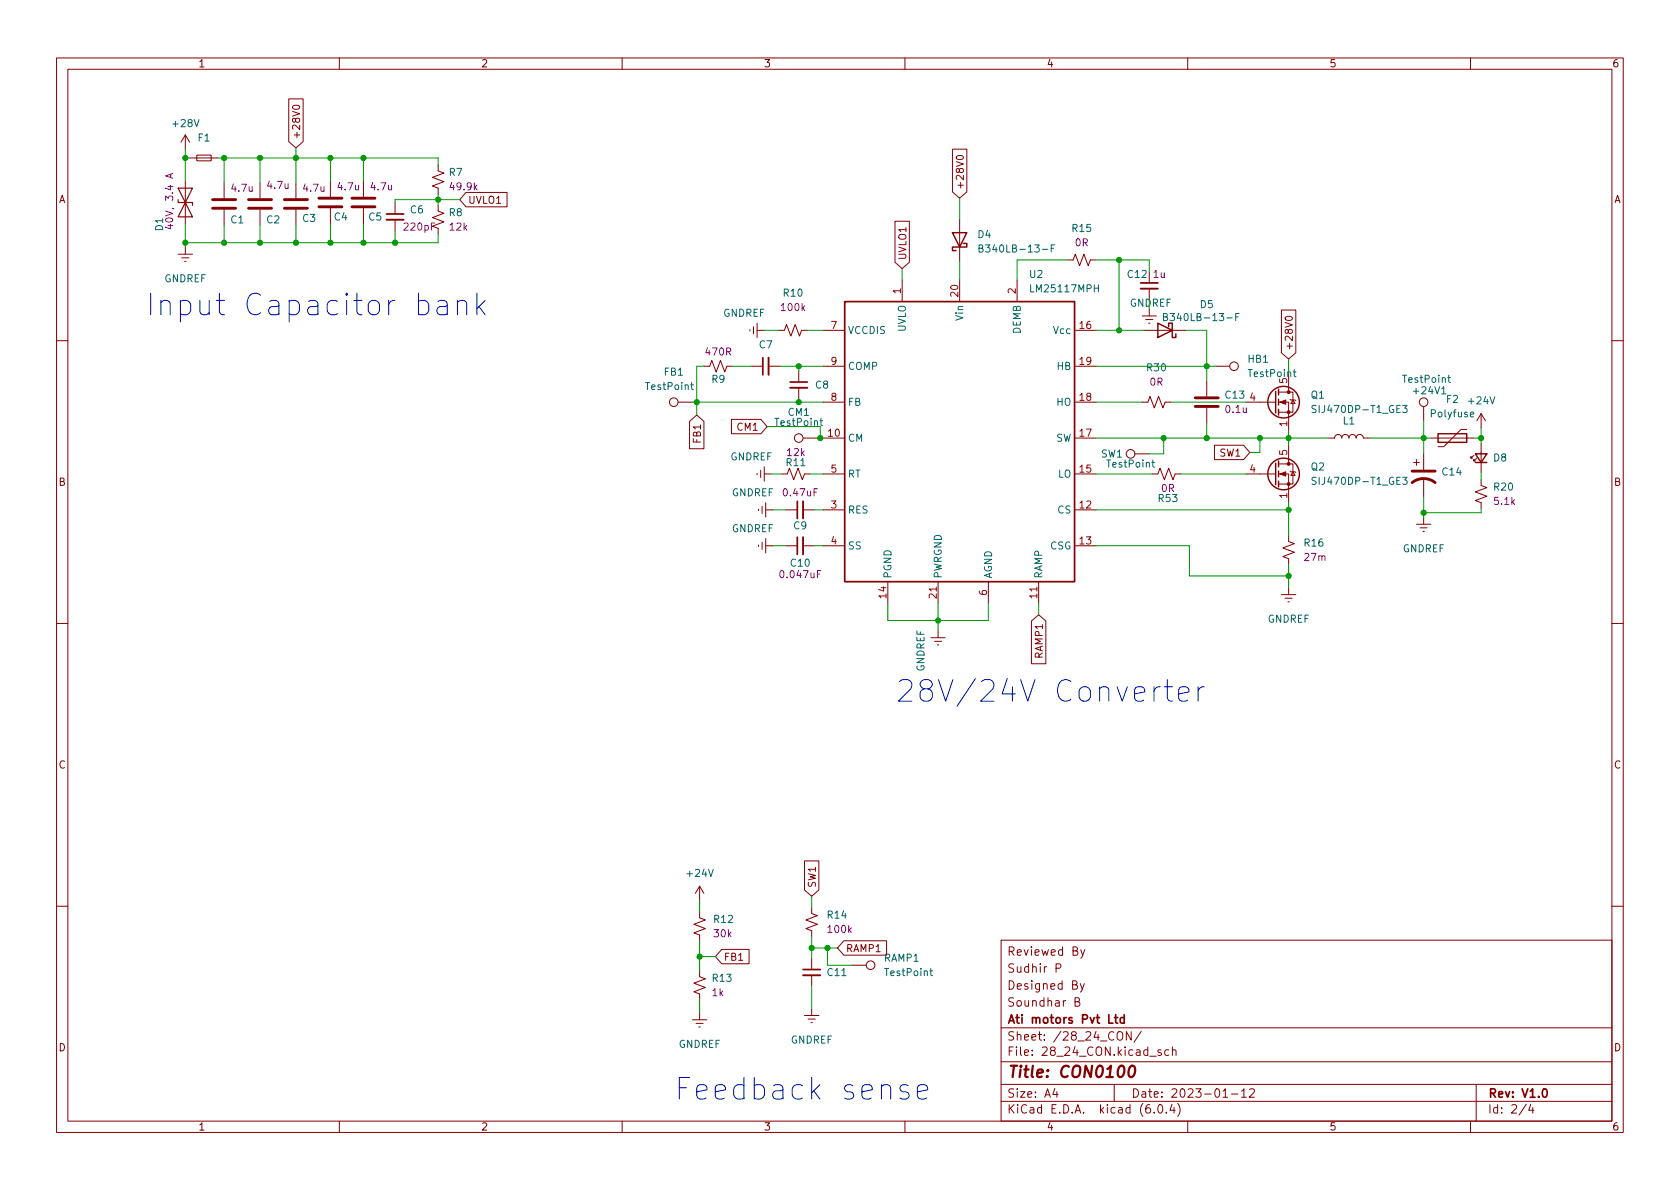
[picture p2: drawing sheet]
<svg xmlns="http://www.w3.org/2000/svg" width="297mm" height="210mm" viewBox="0 0 297 210" stroke-linecap="round" stroke-linejoin="round" font-family="sans-serif">
<g fill="none" stroke="#840000" stroke-width=".18">
<path d="M10 10.2h277v190.1h-277zM12 12.2h273v186.1h-273zM51.1 17.5h2.5v7.5l-1.3 1.2-1.2-1.2zM51.8 18.7a.69 .69 0 0 1 1.2 .3 .72 .72 0 0 1-1.3-.1zM60 10.2v2M110 10.2v2M160 10.2v2M210 10.2v2M260 10.2v2M32.8 23.9v2.5M32.8 32v7.6M32.8 23.9l-.8 1.2"/>
<path d="M32.8 23.9l.7 1.2M33.5 27.9h5.1M34.8 27.4h2.5v1h-2.5zM39.6 32.3v2.7M39.6 37.1v2.8M46 32.3v2.7M46 37.1v2.8M52.3 32.3v2.7M52.3 37.1v2.8M58.4 32v2.8M58.4 36.8v2.8M64.3 32v2.8"/>
<path d="M64.3 36.8v2.8M69.8 35.8v2M69.8 38.9v2M77.5 36.3v1l1 .4-2 .8 2 .7-2 .8 1 .4v1M77.5 29.2v1l1 .4-2 .8 2 .7-2 .8 1 .4v1M82.4 34h7.2v2.6h-7.2l-1.1-1.3zM158.2 39.1h2.6v7.3l-1.3 1.1-1.3-1.1zM168.4 26.4h2.5v7.5l-1.2 1.1-1.3-1.1zM169.2 27.6a.69 .69 0 0 1 1.1 .3 .72 .72 0 0 1-1.2-.1zM169.7 38.6v7.6M31.5 45h2.5M32.1 45.6h1.3"/>
<path d="M32.6 46.2h.3M32.8 43.7v1.3M132.6 58.3v.2M133.2 57.8v1.2M133.9 58.4h1.2M133.9 57.1v2.6M137.7 58.4h1l.4-1 .7 2 .8-2 .8 2 .3-1h1M145.5 58.4h3.8M159.5 49.5v3.8M169.7 49.5v3.8M179.8 49.5v3.8M188.7 46h1l.4-1 .8 2 .7-2 .8 2 .4-1h1"/>
<path d="M190 58.4h3.8M201.9 55.9h2.6M202.2 58.4h7.6M202.6 56.5h1.2M203.1 57.1h.2M203.2 48v2M203.2 51v2.1M203.2 54.6v1.3M226.6 54.8h2.5v7.6l-1.3 1.1-1.2-1.1zM227.4 56.1a.69 .69 0 0 1 1.1 .3 .72 .72 0 0 1-1.3-.2zM10 60.2h2M119.9 71.1h2.5"/>
<path d="M121.9 74.5l1.3-1.1 1.3 1.1v4.9h-2.6zM124.5 64.8h1l.4-1.1 .7 2.1 .8-2.1 .7 2.1 .4-1h1M129.3 74.2h5.2l1.1 1.2-1.1 1.3h-5.2zM132.8 64.8h2.1M135.9 64.8h2M141.2 65.5v2.1M141.2 68.6v2M142 77.5h2.5M145.5 77.5h3.8M145.5 71.1h3.8M145.5 64.8h3.8M190 77.5h3.8"/>
<path d="M190 71.1h3.8M190 64.8h3.8M201.9 71.1h1l.4-1 .8 2 .8-2 .7 2 .4-1h1M213.4 67.3v2.8M213.4 72.1v2.8M214.7 78.7h5.2l1.1 1.3-1.1 1.3h-5.2zM214.9 64.8h2.5M220.2 71.1h5.4M226.1 71.1h1.7v5.1M226.1 69.3h2.5v3.6h-2.5M227.8 66v3.3M227.8 78.7v3.3"/>
<path d="M228.1 70.6l.1 .1h.8l.1 .2M228.6 70.7l.4 .7h-.8zM234.7 77.5h1.3a.64 .64 0 0 1 .6-.7 .64 .64 0 0 1 .6 .7 .64 .64 0 0 1 .7-.7 .64 .64 0 0 1 .6 .7 .64 .64 0 0 1 .6-.7 .64 .64 0 0 1 .7 .7 .64 .64 0 0 1 .6-.7 .64 .64 0 0 1 .6 .7h1.3M251.7 71.9v2.5M253 77.5h7.6M259.3 75.9h-1l-3 3.1h-1M261.9 73.1l-.8 1.3M261.9 73.1v2.6M261.9 78.5v5.1M261.9 73.1l.7 1.3M285 60.2h2M133.9 83.7v.2"/>
<path d="M134.1 90v.3M134.1 96.4v.2M134.5 83.2v1.2M134.7 89.5v1.3M134.7 95.9v1.2M135.1 83.8h1.3M135.1 82.5v2.6M135.4 90.2h1.3M135.4 96.5h1.3M135.4 88.9v2.5M135.4 95.2v2.6M138.2 83.8h1l.4-1 .7 2 .8-2 .8 2 .3-1h1.1"/>
<path d="M138.9 90.2h2.1M138.9 96.5h2.1M142 90.2h2M142 96.5h2M145.5 90.2h3.8M145.5 96.5h3.8M145.5 83.8h3.8M190 90.2h3.8M190 96.5h3.8M190 83.8h3.8M200.7 80.3h2.5M203.7 83.8h1l.4-1 .8 2 .7-2 .8 2 .4-1h1"/>
<path d="M220.2 83.8h5.4M226.1 83.8h1.7v5.1M226.1 82h2.5v3.6h-2.5M227.8 94.7v1.1l1.1 .3-2.1 .8 2.1 .8-2.1 .7 1 .4v1M228.1 83.3l.1 .1h.8l.1 .2M228.6 83.4l.4 .7h-.8zM249.9 81.8h1.1M250.4 81.3v1M250.4 92.7h2.6M251.1 93.3h1.2M251.6 94h.2M251.7 80.3v2.8"/>
<path d="M251.7 84.6v3.3M251.7 91.4v1.3M260.6 80.5l-.5 .5v-.2v.2h.2M261.1 81l-.5 .5v-.2v.2h.3M261.9 84.8v1l1 .4-2 .8 2 .8-2 .7 1 .4v1M10 110.2h2M157 102.9v3.8M164.6 112.8h2.5M165.2 113.4h1.3M165.7 114h.3M165.9 102.9v3.8M165.9 111.5v1.3"/>
<path d="M174.8 102.9v3.8M182.4 109.8l1.2-1.1 1.3 1.1v7.6h-2.5zM183.6 102.9v3.8M226.6 105.2h2.5M227.2 105.8h1.3M227.7 106.4h.3M227.8 103.9v1.3M285 110.2h2M123.7 156.7l-.8 1.3M123.7 156.7v2.6M123.7 156.7l.8 1.3M142.2 152.2h2.6v5.2l-1.3 1.1-1.3-1.1z"/>
<path d="M10 160.2h2M123.7 161.3v1l1 .4-2 .7 2 .8-2 .8 1 .3v1.1M123.7 171.7v1l1 .4-2 .8 2 .7-2 .8 1 .4v1M123.7 179.1v1.2M127.6 167.9h4.8v2.5h-4.8l-1.1-1.2zM142.2 179.6h2.6M143.5 160.5v1l1 .4-2 .8 2 .7-2 .8 1 .4v1M143.5 169.4v2M143.5 172.5v2M143.5 178.3v1.3M149.2 166.4h7.6v2.5h-7.6l-1.1-1.3zM150.6 170.7h2.6"/>
<path d="M177 166.3h108v32h-108zM186.7 171.2l.7-.1 .2-.2-.1-.3-.2-.2h-.6v1.5M190.1 177.1h.6l.2-.2-.2-.4-.6-.1v1.5h.5l.3-.3a.39 .39 0 0 0-.3-.5M191 173.9l.4 1M191.1 167.9l.3 1M191.7 173.9l-.5 1.4-.2 .1M191.8 167.9l-.5 1.4-.2 .1M285 160.2h2M60 198.3v2M110 198.3v2M122.4 180.3h2.6M123.1 181h1.2"/>
<path d="M123.6 181.6h.2M142.9 180.2h1.2M143.4 180.8h.2M160 198.3v2M177 194.8h108M177 191.8h108M177 187.8h108M177 181.8h108M186.5 192.5l-.4 1h1M186.9 193v1M197 191.8v3M197.6 182.6a.5 .5 0 0 1 .6-.2 .5 .5 0 0 1 .3 .5v.5a.5 .5 0 0 1-.5 .6 .5 .5 0 0 1-.5-.6z"/>
<path d="M200 182.4v1.5l-.9-1.5v1.5M201.8 182.4l-1.3 1.9M204.1 196.7v.1M204.9 195.4l.2-.1a.81 .81 0 0 1 .6 .7 .81 .81 0 0 1-.3 .8h-.2a.81 .81 0 0 1-.6-.6 .81 .81 0 0 1 .3-.8zM205.3 185.7l-.4-.1-.2 .2 .1 .3 .5 .1v.4h-.6M206.2 196.7v.1M206.6 185.7l-.4-.1-.3 .3v.4l.2 .3h.5M207.2 195.3l-.3 1h.9M207.3 185.8l.2-.2 .4 .1v.9M207.3 185.1v1.5M207.6 195.8v1M208.2 195.1a1.72 1.72 0 0 1 0 2.3"/>
<path d="M210 198.3v2M216.2 194h.9M217.7 193.5h1.2M219.5 193l.4-.5v1.5M219.5 194h.9M220.9 192.7l.6-.2 .2 .2 .1 .3-.9 1h.9M260 198.3v2M261 191.8v6.5M269.9 195.3l-1.3 1.9M270.6 195.3l-.3 1h.9M271 195.8v1"/>
<circle cx="119.1" cy="71.1" r=".76"/>
<circle cx="141.2" cy="77.5" r=".76"/>
<circle cx="218.2" cy="64.8" r=".76"/>
<circle cx="251.7" cy="71.1" r=".76"/>
<circle cx="199.9" cy="80.3" r=".76"/>
<circle cx="153.9" cy="170.7" r=".76"/>
</g>
<g fill="none" stroke="#840000" stroke-width=".3">
<path d="M68.3 37.8h3.1M149.4 53.3h40.6v49.6h-40.6zM201.7 50h3M134.9 63.2v3.1M139.7 67.6h3M141 88.6v3.1M141 95v3M142 171.4h3M196.1 179.4v1.5h.7M197.1 179.9h.5M197.3 179.4v1.3l.3 .2M198.8 179.4v1.5"/>
<path d="M198.8 180l-.5-.1-.2 .3v.4l.1 .3h.6M272.9 192.6l.2-.1a.8 .8 0 0 1 .5 .8 .8 .8 0 0 1-.5 .7 1 1 0 0 1-.2-1.4z"/>
</g>
<path d="M199.8 188.7a.46 .46 0 0 1 .5-.2 .46 .46 0 0 1 .4 .3 1.15 1.15 0 0 1-.8 1.7l-.2-.1a1.54 1.54 0 0 1 .1-1.7z" fill="none" stroke="#840000" stroke-width=".4"/>
<g fill="none" stroke="#840000" stroke-width=".51">
<path d="M37.6 36.8h4.1M37.6 35.3h4.1M43.9 36.8h4.1M43.9 35.3h4.1M50.3 36.8h4.1M50.3 35.3h4.1M56.4 36.6h4.1M56.4 35h4.1M62.2 36.6h4.1M62.2 35h4.1M211.3 71.9h4.1M211.3 70.4h4.1"/>
<path d="M249.7 85.3a3.3 3.3 0 0 1 4 0M249.7 83.3h4"/>
</g>
<path d="M31.5 35.3v.5h2.5v.5M31.5 33.3h2.5l-1.2 2.5zM32.8 35.8l1.2 2.5h-2.5z" fill="none" stroke="#840000" stroke-width=".2"/>
<path d="M30.1 39.7v.8l-.9-.3M30.2 30.8v.6M30.5 30.7l-1.2 .4 1.2 .4" fill="none" stroke="#840084" stroke-width=".18"/>
<g fill="none" stroke="#840000" stroke-width=".25">
<path d="M168.4 41.1h2.5l-1.2 2.6zM170.3 43h.6v.7h-2.5v.6h.6M204.7 57.1l2.6 1.3-2.6 1.3zM206.6 57.8v-.7h.7v2.6h.6v-.7M225.6 69.2v3.8M226.1 68.8v1M226.1 70.6v1M226.1 72.4v1M254.3 76.7h5v1.5h-5zM225.6 81.9v3.8M226.1 81.5v1M226.1 83.3v1"/>
<path d="M226.1 85.1v1M260.9 80.3h2l-1 1.5zM260.9 81.8h2"/>
<circle cx="226.9" cy="71.1" r="2.79"/>
<circle cx="226.9" cy="83.8" r="2.79"/>
</g>
<g fill="none" stroke="#006464" stroke-width=".18">
<path d="M173.1 43.9l.5-.1 .2-.1-.1-.3-.6-.1v1.3h.5l.2-.1v-.3l-.3-.3M185.9 43.9h.4M186.5 43.3h-.6v1.3M205.7 56h.6l.1-.2-.1-.2-.6-.2v1.3h.5l.2-.1v-.3l-.3-.3M218.5 56h.4M219.1 55.4h-.6v1.3M122.1 68h.5M122.3 67.6v1.1l.3 .2M145 74.4h.5M145.2 74v1.1l.3 .1M228.7 65.8h.4M228.8 65.3v1.1l.3 .2"/>
<path d="M232.7 71.7h-.5l-.2 .1v.4l.6 .2 .1 .3-.2 .3-.5-.1M248 71.7h.8l-.4 .5 .3 .1v.5l-.2 .2-.5-.2M254.9 69.7h.7M256 66.8h.5M256.2 66.4v1l.3 .2M260 73.3l.6-.1-.1-.3h-.4l-.1 .2v.6h.5M203.6 81.8h.5M203.8 81.3v1.1l.3 .2M232.7 84.4h-.5l-.2 .1v.4l.6 .2 .1 .3-.2 .3-.5-.1M248 84.4h.8l-.4 .5 .3 .1v.5l-.2 .2-.5-.2M164.4 171.7h.5M164.6 171.3v1l.3 .2"/>
</g>
<path d="M68.3 38.9h3.1M201.7 51h3M135.9 63.2v3.1M139.7 68.6h3M142 88.6v3.1M142 95v3M142 172.5h3" fill="none" stroke="#840000" stroke-width=".33"/>
<g fill="#840000" stroke="#840000" stroke-width=".18">
<path d="M226.3 71.1l1-.4v.8z"/>
<path d="M226.3 83.8l1-.4v.8z"/>
<circle cx="227.8" cy="72.9" r=".25"/>
<circle cx="227.8" cy="69.3" r=".25"/>
<circle cx="227.8" cy="85.6" r=".25"/>
<circle cx="227.8" cy="82" r=".25"/>
</g>
<g fill="none" stroke="#0000c2" stroke-width=".18">
<path d="M77.4 53.3l.4-.2h.7l.4 .2 .2 .4v2M79.1 54l-.4 .2h-.9a.75 .75 0 0 0-.6 .7 .75 .75 0 0 0 .6 .8h.9l.4-.2M80.9 53.5a.95 .95 0 0 1 1.6 .2v2M80.9 53.1v2.6M84.3 51.9v3.8M84.7 54.2l1.1 1.5M85.8 53.1l-1.5 1.5M205.9 121.4h1.4M206.4 120.2v3.2l.2 .4 .7 .2M208.4 122.7l1.8-.3-.2-.8-.3-.2h-.8l-.3 .2-.2 .4v1.4l.2 .4 .3 .2h.8l.3-.2M211.8 121.4v2.6M212.9 121.4a.97 .97 0 0 0-1.1 .8"/>
<path d="M160.6 192l-.4-.2h-.5l-.4 .2-.2 .3 .2 .6 1.3 .4 .1 .3-.1 .6-.4 .1h-.7l-.4-.1M162.2 193.1l1.8-.4-.2-.7-.3-.2h-.8l-.3 .2-.2 .3v1.5l.2 .4 .3 .1h.8l.3-.1"/>
</g>
<g fill="none" stroke="#009600" stroke-width=".18">
<path d="M32.8 27.9h.7M32.8 26.4v5.6M32.8 39.6v4.1M38.6 27.9h38.9v1.3M39.6 27.9v4.4M39.6 39.9v3M46 27.9v4.4M46 39.9v3M52.3 26.2v6.1M52.3 39.9v3M58.4 27.9v4.1M58.4 39.6v3.3"/>
<path d="M64.3 27.9v4.1M64.3 39.6v3.3M77.5 34.3v2M81.3 35.3h-11.5v.5M169.7 35v3.6M69.8 40.9v2M77.5 41.4v1.5h-44.7M135.1 58.4h2.6M142.7 58.4h2.8M159.5 47.5v2M169.7 46.2v3.3M188.7 46h-8.9v3.5"/>
<path d="M193.8 58.4h8.4M193.8 46h9.4v2M197.9 46v12.4M209.8 58.4h3.6v8.9M122.4 71.1h23.1M124.5 64.8h-1.3v8.6M129.5 64.8h3.3M135.6 75.4h9.4v2.1M137.9 64.8h7.6M141.2 64.8v.7M141.2 70.6v.5M144.5 77.5h1"/>
<path d="M193.8 71.1h8.1M193.8 64.8h21.1M193.8 77.5h40.9M205.7 77.5v2.8h-2.5M207 71.1h13.2M213.4 74.9v2.6M222.8 77.5v2.5h-1.8M227.8 63.5v2.5M227.8 76.2v2.5M242.3 77.5h10.7M251.7 74.4v5.9M260.6 77.5h1.3"/>
<path d="M261.9 75.7v2.8M136.4 83.8h1.8M136.7 96.5h2.2M136.7 90.2h2.2M143.3 83.8h2.2M144 96.5h1.5M144 90.2h1.5M193.8 96.5h16.5v5.3h17.5M193.8 90.2h34M193.8 83.8h9.9M208.8 83.8h11.4M227.8 88.9v5.8"/>
<path d="M227.8 99.8v4.1M251.7 87.9v3.5M261.9 83.6v1.2M261.9 89.9v.8h-10.2M157 106.7v3h17.8v-3M165.9 106.7v4.8M183.6 106.7v2M123.7 159.3v2M143.5 158.5v2M123.7 166.4v5.3M123.7 176.8v2.3M123.7 169.2h2.8"/>
<path d="M143.5 165.6v3.8M143.5 174.5v3.8M143.5 167.6h4.6M146.3 167.6v3.1h4.3"/>
</g>
<g fill="#009600" stroke="#009600" stroke-width=".18">
<circle cx="197.9" cy="58.4" r=".46"/>
<circle cx="197.9" cy="46" r=".46"/>
<circle cx="222.8" cy="77.5" r=".46"/>
<circle cx="205.7" cy="77.5" r=".46"/>
<circle cx="213.4" cy="77.5" r=".46"/>
<circle cx="213.4" cy="64.8" r=".46"/>
<circle cx="141.2" cy="64.8" r=".46"/>
<circle cx="145" cy="77.5" r=".46"/>
<circle cx="141.2" cy="71.1" r=".46"/>
<circle cx="227.8" cy="77.5" r=".46"/>
<circle cx="227.8" cy="101.8" r=".46"/>
<circle cx="227.8" cy="90.2" r=".46"/>
<circle cx="251.7" cy="90.7" r=".46"/>
<circle cx="251.7" cy="77.5" r=".46"/>
<circle cx="261.9" cy="77.5" r=".46"/>
<circle cx="123.2" cy="71.1" r=".46"/>
<circle cx="64.3" cy="42.9" r=".46"/>
<circle cx="58.4" cy="42.9" r=".46"/>
<circle cx="69.8" cy="42.9" r=".46"/>
<circle cx="77.5" cy="35.3" r=".46"/>
<circle cx="165.9" cy="109.7" r=".46"/>
<circle cx="143.5" cy="167.6" r=".46"/>
<circle cx="146.3" cy="167.6" r=".46"/>
<circle cx="123.7" cy="169.2" r=".46"/>
<circle cx="58.4" cy="27.9" r=".46"/>
<circle cx="64.3" cy="27.9" r=".46"/>
<circle cx="46" cy="42.9" r=".46"/>
<circle cx="39.6" cy="42.9" r=".46"/>
<circle cx="32.8" cy="42.9" r=".46"/>
<circle cx="46" cy="27.9" r=".46"/>
<circle cx="52.3" cy="27.9" r=".46"/>
<circle cx="39.6" cy="27.9" r=".46"/>
<circle cx="32.8" cy="27.9" r=".46"/>
<circle cx="52.3" cy="42.9" r=".46"/>
</g>
<g font-size="5.3" fill="#0000c2">
<text x="25.7" y="55.8">Input Capacitor bank</text>
<text x="158.2" y="124.2">28V/24V Converter</text>
<text x="119.1" y="194.5">Feedback sense</text>
</g>
<text font-size="2.8" fill="#840000" x="178" y="190.6">Title: CON0100</text>
<g font-size="2.1" fill="#840000">
<text x="178" y="172">Sudhir P</text>
<text x="178" y="169">Reviewed By</text>
<text x="178" y="178">Soundhar B</text>
<text x="178" y="175">Designed By</text>
<text x="178" y="184">Sheet: /28_24_CON/</text>
<text x="178" y="181">Ati motors Pvt Ltd</text>
<text x="178" y="186.7">File: 28_24_CON.kicad_sch</text>
<text x="178" y="196.9">KiCad E.D.A. kicad (6.0.4)</text>
<text x="178" y="194.1">Size: A4</text>
<text x="200" y="194.1">Date: 2023-01-12</text>
<text x="263" y="194.1">Rev: V1.0</text>
<text x="263" y="196.9">Id: 2/4</text>
</g>
<g font-size="1.8" fill="#840000">
<text x="35" y="11.9">1</text>
<text x="85" y="11.9">2</text>
<text x="135" y="11.9">3</text>
<text x="185" y="11.9">4</text>
<text x="235" y="11.9">5</text>
<text x="285" y="11.9">6</text>
<text x="53" y="24.7" transform="rotate(-90 53 24.7)">+28V0</text>
<text x="10.3" y="35.9">A</text>
<text x="170.4" y="33.6" transform="rotate(-90 170.4 33.6)">+28V0</text>
<text x="285.3" y="35.9">A</text>
<text x="82.7" y="36">UVLO1</text>
<text x="160.2" y="46.1" transform="rotate(-90 160.2 46.1)">UVLO1</text>
<text x="228.6" y="62.1" transform="rotate(-90 228.6 62.1)">+28V0</text>
<text x="130.5" y="76.2">CM1</text>
<text x="123.9" y="78.2" transform="rotate(-90 123.9 78.2)">FB1</text>
<text x="215.7" y="80.7">SW1</text>
<text x="10.3" y="85.9">B</text>
<text x="285.3" y="85.9">B</text>
<text x="184.4" y="116.3" transform="rotate(-90 184.4 116.3)">RAMP1</text>
<text x="10.3" y="135.9">C</text>
<text x="285.3" y="135.9">C</text>
<text x="144.2" y="157.1" transform="rotate(-90 144.2 157.1)">SW1</text>
<text x="127.9" y="169.9">FB1</text>
<text x="149.5" y="168.4">RAMP1</text>
<text x="10.3" y="185.9">D</text>
<text x="285.3" y="185.9">D</text>
<text x="35" y="199.9">1</text>
<text x="85" y="199.9">2</text>
<text x="135" y="199.9">3</text>
<text x="185" y="199.9">4</text>
<text x="235" y="199.9">5</text>
<text x="285" y="199.9">6</text>
</g>
<g font-size="1.8" fill="#006464">
<text x="30.7" y="22.5">+28V</text>
<text x="35" y="25">F1</text>
<text x="79.4" y="31.1">R7</text>
<text x="28.8" y="40.8" transform="rotate(-90 28.8 40.8)">D1</text>
<text x="40.8" y="39.5">C1</text>
<text x="47.2" y="39.5">C2</text>
<text x="53.5" y="39.2">C3</text>
<text x="59.1" y="39">C4</text>
<text x="65.2" y="39">C5</text>
<text x="72.6" y="37.7">C6</text>
<text x="79.4" y="38.2">R8</text>
<text x="189.6" y="41">R15</text>
<text x="172.9" y="42.1">D4</text>
<text x="174.3" y="44.6">B340LB-13-F</text>
<text x="29" y="49.9">GNDREF</text>
<text x="138.6" y="52.4">R10</text>
<text x="182.1" y="49.1">U2</text>
<text x="182.5" y="51.7">LM25117MPH</text>
<text x="199.4" y="49.1">C12</text>
<text x="127.8" y="56">GNDREF</text>
<text x="149.9" y="59">VCCDIS</text>
<text x="160.1" y="58.7" transform="rotate(-90 160.1 58.7)">UVLO</text>
<text x="170.3" y="56.6" transform="rotate(-90 170.3 56.6)">Vin</text>
<text x="180.5" y="59" transform="rotate(-90 180.5 59)">DEMB</text>
<text x="186.3" y="59">Vcc</text>
<text x="206.9" y="56.8">B340LB-13-F</text>
<text x="212.2" y="54.5">D5</text>
<text x="134.3" y="61.6">C7</text>
<text x="149.9" y="65.4">COMP</text>
<text x="186.9" y="65.4">HB</text>
<text x="202.8" y="65.7">R30</text>
<text x="220.7" y="64.1">HB1</text>
<text x="114.3" y="69">TestPoint</text>
<text x="117.5" y="66.4">FB1</text>
<text x="125.9" y="67.7">R9</text>
<text x="144.2" y="68.7">C8</text>
<text x="149.9" y="71.7">FB</text>
<text x="186.8" y="71.7">HO</text>
<text x="216.7" y="70.5">C13</text>
<text x="220.9" y="66.7">TestPoint</text>
<text x="231.8" y="70.5">Q1</text>
<text x="248.2" y="67.7">TestPoint</text>
<text x="250.1" y="69.7">+24V1</text>
<text x="255.8" y="71.2">F2</text>
<text x="259.8" y="71.5">+24V</text>
<text x="137.2" y="75.3">TestPoint</text>
<text x="139.4" y="73.5">CM1</text>
<text x="232.8" y="73">SIJ470DP-T1_GE3</text>
<text x="237.5" y="75.1">L1</text>
<text x="253.1" y="73.8">Polyfuse</text>
<text x="129.1" y="81.4">GNDREF</text>
<text x="139.1" y="82.4">R11</text>
<text x="149.9" y="78.1">CM</text>
<text x="186.6" y="78.1">SW</text>
<text x="194.7" y="80.9">SW1</text>
<text x="195.9" y="82.7">TestPoint</text>
<text x="231.8" y="83.2">Q2</text>
<text x="264.1" y="81.6">D8</text>
<text x="129.4" y="87.8">GNDREF</text>
<text x="149.9" y="84.4">RT</text>
<text x="187" y="84.4">LO</text>
<text x="204.9" y="88.8">R53</text>
<text x="232.8" y="85.7">SIJ470DP-T1_GE3</text>
<text x="255.1" y="84.1">C14</text>
<text x="264.2" y="86.7">R20</text>
<text x="129.4" y="94.1">GNDREF</text>
<text x="140.3" y="93.6">C9</text>
<text x="149.9" y="90.8">RES</text>
<text x="187" y="90.8">CS</text>
<text x="139.9" y="100.2">C10</text>
<text x="149.9" y="97.1">SS</text>
<text x="185.7" y="97.1">CSG</text>
<text x="230.7" y="96.6">R16</text>
<text x="248" y="97.7">GNDREF</text>
<text x="157.6" y="102.4" transform="rotate(-90 157.6 102.4)">PGND</text>
<text x="166.5" y="102.4" transform="rotate(-90 166.5 102.4)">PWRGND</text>
<text x="175.4" y="102.4" transform="rotate(-90 175.4 102.4)">AGND</text>
<text x="184.3" y="102.4" transform="rotate(-90 184.3 102.4)">RAMP</text>
<text x="224.1" y="110.1">GNDREF</text>
<text x="163.4" y="118.8" transform="rotate(-90 163.4 118.8)">GNDREF</text>
<text x="121.6" y="155.1">+24V</text>
<text x="126.3" y="163.2">R12</text>
<text x="146.4" y="162.4">R14</text>
<text x="126" y="173.6">R13</text>
<text x="146.4" y="172.6">C11</text>
<text x="156.3" y="170">RAMP1</text>
<text x="156.6" y="172.6">TestPoint</text>
<text x="120" y="185.3">GNDREF</text>
<text x="139.8" y="184.5">GNDREF</text>
</g>
<g font-size="1.8" fill="#840084">
<text x="41" y="33.9">4.7u</text>
<text x="47.4" y="33.4">4.7u</text>
<text x="53.7" y="33.9">4.7u</text>
<text x="59.8" y="33.6">4.7u</text>
<text x="65.7" y="33.6">4.7u</text>
<text x="79.7" y="33.6">49.9k</text>
<text x="30.6" y="39.8" transform="rotate(-90 30.6 39.8)">40V, 3.4 A</text>
<text x="71.6" y="40.8">220pF</text>
<text x="79.6" y="40.8">12k</text>
<text x="190.1" y="43.6">0R</text>
<text x="203.9" y="49.1">1u</text>
<text x="138.2" y="55">100k</text>
<text x="124.9" y="62.9">470R</text>
<text x="203.3" y="68.2">0R</text>
<text x="216.8" y="73">0.1u</text>
<text x="139.2" y="80.6">12k</text>
<text x="138.7" y="87.8">0.47uF</text>
<text x="205.4" y="87">0R</text>
<text x="264.3" y="89.3">5.1k</text>
<text x="230.7" y="99.2">27m</text>
<text x="138.2" y="102.2">0.047uF</text>
<text x="126.3" y="165.7">30k</text>
<text x="146.5" y="165">100k</text>
<text x="125.9" y="176.1">1k</text>
</g>
<g font-size="1.8" fill="#a90000">
<text x="159.3" y="51.9" transform="rotate(-90 159.3 51.9)">1</text>
<text x="169.4" y="52.4" transform="rotate(-90 169.4 52.4)">20</text>
<text x="179.6" y="51.9" transform="rotate(-90 179.6 51.9)">2</text>
<text x="147" y="58.2">7</text>
<text x="190.9" y="58.2">16</text>
<text x="147" y="64.5">9</text>
<text x="190.9" y="64.5">19</text>
<text x="147" y="70.9">8</text>
<text x="190.9" y="70.9">18</text>
<text x="221" y="70.9">4</text>
<text x="227.6" y="67.8" transform="rotate(-90 227.6 67.8)">5</text>
<text x="146.5" y="77.2">10</text>
<text x="190.9" y="77.2">17</text>
<text x="227.6" y="75.4" transform="rotate(-90 227.6 75.4)">1</text>
<text x="147" y="83.6">5</text>
<text x="190.9" y="83.6">15</text>
<text x="221" y="83.6">4</text>
<text x="227.6" y="80.5" transform="rotate(-90 227.6 80.5)">5</text>
<text x="147" y="89.9">3</text>
<text x="190.9" y="89.9">12</text>
<text x="227.6" y="88.1" transform="rotate(-90 227.6 88.1)">1</text>
<text x="147" y="96.3">4</text>
<text x="190.9" y="96.3">13</text>
<text x="156.7" y="105.8" transform="rotate(-90 156.7 105.8)">14</text>
<text x="165.6" y="105.8" transform="rotate(-90 165.6 105.8)">21</text>
<text x="174.5" y="105.3" transform="rotate(-90 174.5 105.3)">6</text>
<text x="183.4" y="105.8" transform="rotate(-90 183.4 105.8)">11</text>
</g>
<text font-size="1.8" fill="#009600" x="199.7" y="54.2">GNDREF</text>
</svg>
